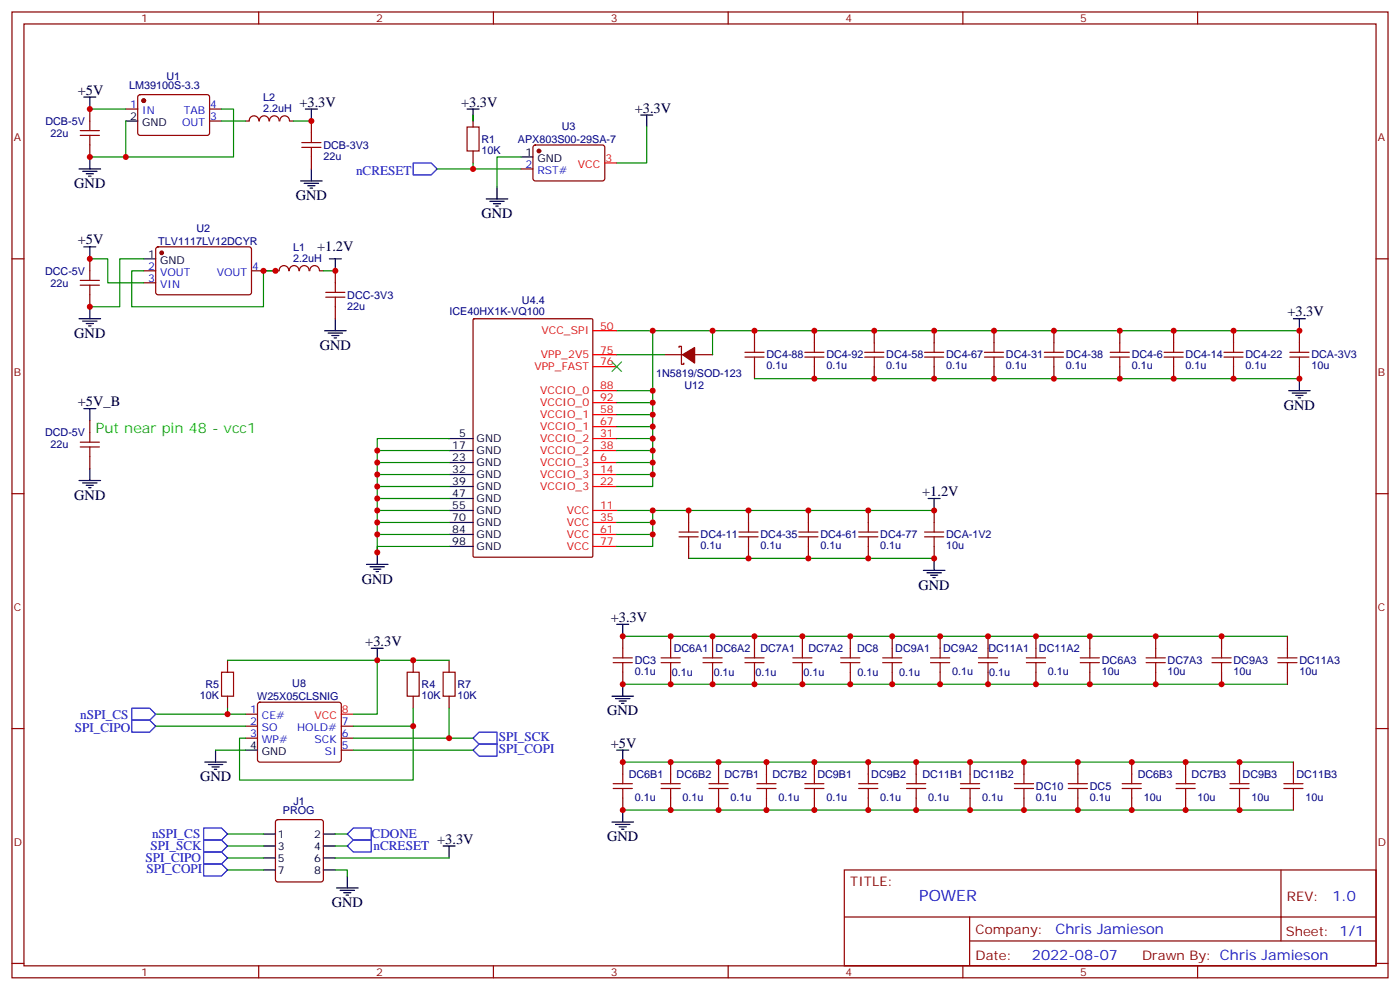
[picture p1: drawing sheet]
<svg xmlns="http://www.w3.org/2000/svg" width="412mm" height="292mm" viewBox="0 0 412 292" stroke-linecap="round" stroke-linejoin="round" font-family="sans-serif">
<g fill="none" stroke="#870000" stroke-width=".35">
<path d="M3.5 3.5h405.4v284.4h-405.4zM7.1 7.1h398.2v277.2h-398.2zM76.2 3.5v3.6M145.3 3.5v3.6M214.5 3.5v3.6M283.6 3.5v3.6M352.8 3.5v3.6M26.5 32.1v3.5M37 32.1h3.6M40.8 28.1l.5-.2h20l.4 .7v10.8l-.7 .5-20-.1-.4-.6v-10.6zM61.7 32.1h3.6M61.7 35.6h3.6"/>
<path d="M72.3 35.6h1.1M73.4 35.6a1.41 1.41 0 0 1 1.4-1.5 1.41 1.41 0 0 1 1.4 1.5M76.4 35.6a1.41 1.41 0 0 1 1.4-1.5 1.41 1.41 0 0 1 1.4 1.5M79.4 35.6a1.41 1.41 0 0 1 1.4-1.5 1.41 1.41 0 0 1 1.4 1.5M82.4 35.6a1.41 1.41 0 0 1 1.5-1.5 1.41 1.41 0 0 1 1.4 1.5M85.4 35.6h1M91.7 35.6v3.6M139.3 33.9v3.5M26.5 42.7v3.5M91.7 46.2v3.5M139.3 44.5v3.5M153.5 49.7h3.5"/>
<path d="M157.2 42.9l.5-.2h20l.5 .7-.1 9.4-.7 .5-20-.1-.4-.6v-9.2zM3.5 76.2h3.6M26.5 76.2v3.5M42.3 79.7h3.6M46.1 72.9l.5-.2h27.1l.4 .7-.1 13-.6 .4-27.1-.1-.4-.6v-12.7zM74.1 79.7h3.5M81.1 79.7h1.1M82.2 79.7a1.41 1.41 0 0 1 1.4-1.5 1.41 1.41 0 0 1 1.4 1.5M85.2 79.7a1.41 1.41 0 0 1 1.4-1.5 1.41 1.41 0 0 1 1.4 1.5M88.2 79.7a1.41 1.41 0 0 1 1.4-1.5 1.41 1.41 0 0 1 1.4 1.5M91.3 79.7a1.41 1.41 0 0 1 1.4-1.5 1.41 1.41 0 0 1 1.4 1.5M94.2 79.7h1"/>
<path d="M98.8 79.7v3.6M405.3 76.2h3.6M26.5 86.8v3.5M42.3 83.3h3.6M98.8 90.3v3.5M139.4 94l.3-.2h34.6l.3 .2v69.7l-.2 .3h-34.7l-.3-.1zM222.2 97.4v3.5M239.9 97.4v3.5M257.5 97.4v3.5M275.2 97.4v3.5M292.8 97.4v3.5M310.4 97.4v3.5"/>
<path d="M329.8 97.4v3.5M345.7 97.4v3.5M363.4 97.4v3.5M382.8 97.4v3.5M195.8 104.4h5.3M200 102.3v-.3h.7v5.2h.7v-.3M204.6 104.4h5.3M222.2 107.9v3.6M239.9 107.9v3.6M257.5 107.9v3.6M275.2 107.9v3.6M292.8 107.9v3.6"/>
<path d="M310.4 107.9v3.6M329.8 107.9v3.6M345.7 107.9v3.6M363.4 107.9v3.6M382.8 107.9v3.6M26.5 123.8v3.6M26.5 134.4v3.5M3.5 145.3h3.6M202.8 150.3v3.5M220.5 150.3v3.5M238.1 150.3v3.5M255.8 150.3v3.5"/>
<path d="M275.2 150.3v3.5M405.3 145.3h3.6M202.8 160.9v3.5M220.5 160.9v3.5M238.1 160.9v3.5M255.8 160.9v3.5M275.2 160.9v3.5M67 194.4v3.5M121.7 194.4v3.5M132.3 194.4v3.5M183.4 187.3v3.6M183.4 197.9v3.5"/>
<path d="M197.6 187.3v3.6M197.6 197.9v3.5M209.9 187.3v3.6M209.9 197.9v3.5M222.2 187.3v3.6M222.2 197.9v3.5M236.4 187.3v3.6M236.4 197.9v3.5M250.5 187.3v3.6M250.5 197.9v3.5M262.8 187.3v3.6M262.8 197.9v3.5"/>
<path d="M276.9 187.3v3.6M276.9 197.9v3.5M291 187.3v3.6M291 197.9v3.5M305.2 187.3v3.6M305.2 197.9v3.5M321 187.3v3.6M321 197.9v3.5M340.4 187.3v3.6M340.4 197.9v3.5M359.8 187.3v3.6M359.8 197.9v3.5"/>
<path d="M379.2 187.3v3.6M379.2 197.9v3.5M3.5 214.5h3.6M67 205v3.5M72.3 210.3h3.5M72.3 213.8h3.5M72.3 217.3h3.5M76.1 206.9l.5-.2h23.2l.5 .2 .2 .5v16.5l-.7 .5-23.5-.1-.5-.6v-16.3zM100.5 213.8h3.6M100.5 217.3h3.6M121.7 205v3.5M132.3 205v3.5"/>
<path d="M405.3 214.5h3.6M100.5 220.8h3.6M183.4 224.4v3.5M183.4 234.9v3.6M197.6 224.4v3.5M197.6 234.9v3.6M211.7 224.4v3.5M211.7 234.9v3.6M225.8 224.4v3.5M225.8 234.9v3.6M239.9 224.4v3.5M239.9 234.9v3.6"/>
<path d="M255.8 224.4v3.5M255.8 234.9v3.6M269.9 224.4v3.5M269.9 234.9v3.6M285.8 224.4v3.5M285.8 234.9v3.6M301.6 224.4v3.5M301.6 234.9v3.6M317.5 224.4v3.5M317.5 234.9v3.6M333.4 224.4v3.5M333.4 234.9v3.6"/>
<path d="M349.2 224.4v3.5M349.2 234.9v3.6M365.1 224.4v3.5M365.1 234.9v3.6M381 224.4v3.5M381 234.9v3.6M81.4 241.5l.4-.2h12.7l.5 .2 .2 .5v16.9l-.2 .5-.5 .2h-12.7l-.5-.2-.2-.5v-16.9zM248.7 256.1h156.6v28.2h-156.6zM377.3 256.1v20.9M248.7 270h156.5M285.6 277h119.6M285.6 270v14.1"/>
<path d="M3.5 283.6h3.6M76.2 284.3v3.6M145.3 284.3v3.6M214.5 284.3v3.6M283.6 284.3v3.6M352.8 284.3v3.6M405.3 283.6h3.6"/>
</g>
<g fill="#870000" stroke="#870000" stroke-width=".35">
<path d="M201.1 104.4l3.5-2.1v4.6z"/>
<circle cx="42.3" cy="29.6" r=".53"/>
<circle cx="158.7" cy="44.4" r=".53"/>
<circle cx="47.6" cy="74.4" r=".53"/>
</g>
<g fill="none" stroke="#000" stroke-width=".35">
<path d="M24.7 28.6h3.5M26.5 28.6v3.5M37 35.6h3.6M90 32.1h3.5M91.7 32.1v3.5M137.6 32.1h3.5M139.3 32.1v3.5M188.7 33.9h3.6M190.5 33.9v3.5M23.3 49.7h6.3M24.3 50.4h4.3M25.4 51.2h2.1"/>
<path d="M26.1 51.9h.7M26.5 46.2v3.5M88.5 53.3h6.4M89.6 54h4.2M90.7 54.7h2.1M91.4 55.4h.7M91.7 49.7v3.6M143.2 58.6h6.4M144.3 59.3h4.2M145.3 60h2.2M146.4 55v3.6M153.5 46.2h3.5"/>
<path d="M24.7 72.7h3.5M26.5 72.7v3.5M42.3 76.2h3.6M97 76.2h3.5M98.8 76.2v3.5M146 60.7h.8M23.3 93.8h6.3M24.3 94.5h4.3M25.4 95.2h2.1M26.1 96h.7M26.5 90.3v3.5M95.6 97.4h6.4"/>
<path d="M96.7 98.1h4.2M97.7 98.8h2.1M98.4 99.5h.7M98.8 93.8v3.6M381 93.8h3.5M382.8 93.8v3.6M379.6 115h6.3M380.6 115.7h4.3M381.7 116.4h2.1M382.4 117.1h.7M382.8 111.5v3.5M24.7 120.3h3.5"/>
<path d="M26.5 120.3v3.5M26.5 137.9v3.6M132.3 132.6h7M132.3 136.2h7M132.3 139.7h7M132.3 129.1h7M23.3 141.5h6.3M24.3 142.2h4.3M25.4 142.9h2.1M26.1 143.6h.7M132.3 146.8h7M132.3 150.3h7"/>
<path d="M132.3 143.2h7M132.3 157.3h7M132.3 153.8h7M273.4 146.8h3.5M275.2 146.8v3.5M107.9 166.2h6.4M109 166.9h4.2M110.1 167.6h2.1M110.8 168.3h.7M111.1 162.6v3.6M132.3 160.9h7M272 167.9h6.3"/>
<path d="M273 168.6h4.3M274.1 169.3h2.1M274.8 170h.7M275.2 164.4v3.5M109.4 190.9h3.5M111.1 190.9v3.5M181.7 183.8h3.5M183.4 183.8v3.5M180.3 205h6.3M181.3 205.7h4.3M182.4 206.4h2.1M183.1 207.1h.7"/>
<path d="M183.4 201.4v3.6M60.3 224.4h6.4M61.4 225.1h4.2M62.4 225.8h2.2M63.1 226.5h.8M63.5 220.8v3.6M72.3 220.8h3.5M181.7 220.8h3.5M183.4 220.8v3.6M183.4 238.5v3.5M77.6 245.5h3.5M77.6 249.1h3.5"/>
<path d="M77.6 252.6h3.5M77.6 256.1h3.5M95.2 245.5h3.6M95.2 249.1h3.6M95.2 252.6h3.6M95.2 256.1h3.6M102.3 257.9v3.5M130.5 249.1h3.6M132.3 249.1v3.5M180.3 242h6.3M181.3 242.7h4.3M182.4 243.4h2.1"/>
<path d="M183.1 244.1h.7M99.1 261.4h6.4M100.2 262.1h4.2M101.2 262.8h2.2M102 263.5h.7"/>
</g>
<g fill="none" stroke="#008700" stroke-width=".35">
<path d="M26.5 32.1h10.5M37 35.6v10.6h-10.5M65.3 32.1h3.5v14.1h-31.8M65.3 35.6h7M86.4 35.6h5.3M139.3 33.9v1.7M190.5 37.4v10.6h-8.8M128.8 49.7h24.7M139.3 48v1.7M153.5 46.2h-7.1v8.8M26.5 76.2h5.2v7.1h10.6M42.3 76.2h-7v14.1h-8.8"/>
<path d="M42.3 79.7h-3.5v10.6h38.8v-10.6h3.5h-3.5M95.2 79.7h3.6M181.7 97.4h201.1M192.3 97.4v17.6h-10.6M209.9 97.4v7M181.7 118.5h10.6M181.7 104.4h14.1M192.3 115v28.2h-10.6M222.2 111.5h160.6M111.1 132.6h21.2M111.1 136.2h21.2M111.1 139.7h21.2"/>
<path d="M132.3 129.1h-21.2v33.5v-1.7h21.2M181.7 122.1h10.6M181.7 125.6h10.6M181.7 129.1h10.6M181.7 132.6h10.6M181.7 136.2h10.6M181.7 139.7h10.6M111.1 150.3h21.2M111.1 143.2h21.2M111.1 146.8h21.2M111.1 153.8h21.2M111.1 157.3h21.2"/>
<path d="M181.7 150.3h93.5M192.3 150.3v3.5h-10.6M192.3 153.8v3.5h-10.6M192.3 157.3v3.6h-10.6M202.8 164.4h72.4M67 194.4h44.1M132.3 194.4h-21.2v15.9h-7M183.4 187.3h195.8M45.9 210.3h26.4M45.9 213.8h26.4M67 208.5v1.8M121.7 208.5v5.3h-17.6"/>
<path d="M121.7 213.8v15.9h-51.1v-12.4h1.7M132.3 208.5v8.8h-28.2M132.3 217.3h7M183.4 201.4h195.8M63.5 220.8h8.8M104.1 220.8h35.2M183.4 224.4h197.6M183.4 238.5h197.6M67 245.5h10.6M67 249.1h10.6M67 256.1h10.6M67 252.6h10.6"/>
<path d="M98.8 256.1h3.5v1.8M98.8 245.5h3.5M98.8 249.1h3.5M98.8 252.6h33.5"/>
</g>
<g fill="none" stroke="#f00" stroke-width=".35">
<path d="M178.2 48h3.5M174.6 97.4h7.1M174.6 115h7.1M174.6 118.5h7.1M174.6 104.4h7.1M174.6 107.9h7.1M174.6 122.1h7.1M174.6 125.6h7.1M174.6 129.1h7.1M174.6 132.6h7.1M174.6 139.7h7.1M174.6 136.2h7.1"/>
<path d="M174.6 150.3h7.1M174.6 157.3h7.1M174.6 153.8h7.1M174.6 143.2h7.1M174.6 160.9h7.1M100.5 210.3h3.6"/>
</g>
<path d="M121.7 48h5.3l1.8 1.7-1.8 1.8h-5.3zM38.8 212h5.3l1.8 1.8-1.8 1.7h-5.3zM38.8 208.5h5.3l1.8 1.8-1.8 1.7h-5.3zM139.3 217.3l1.8-1.8h5.3v3.6h-5.3zM139.3 220.8l1.8-1.7h5.3v3.5h-5.3zM60 243.8h5.3l1.7 1.7-1.7 1.8h-5.3zM60 250.8h5.3l1.7 1.8-1.7 1.8h-5.3zM60 254.4h5.3l1.7 1.7-1.7 1.8h-5.3zM60 247.3h5.3l1.7 1.8-1.7 1.7h-5.3zM104.1 243.8h5.3v3.5h-5.3l-1.8-1.8zM104.1 247.3h5.3v3.5h-5.3l-1.8-1.7z" fill="none" stroke="#00f" stroke-width=".35"/>
<g fill="none" stroke="#a10000" stroke-width=".35">
<path d="M23.6 39.9h5.7M23.6 38.5h5.7M26.5 35.6v2.9M26.5 39.9v2.8M91.7 39.2v2.8M137.6 37.4h3.5v7.1h-3.5zM88.9 43.4h5.6M88.9 42h5.6M91.7 43.4v2.8M26.5 79.7v2.9M23.6 84h5.7M23.6 82.6h5.7"/>
<path d="M26.5 84v2.8M96 87.5h5.6M96 86.1h5.6M98.8 83.3v2.8M98.8 87.5v2.8M219.4 105.1h5.7M219.4 103.7h5.7M222.2 100.9v2.8M222.2 105.1v2.8M237.1 105.1h5.6M237.1 103.7h5.6M239.9 100.9v2.8"/>
<path d="M239.9 105.1v2.8M254.7 105.1h5.6M254.7 103.7h5.6M257.5 100.9v2.8M257.5 105.1v2.8M272.3 105.1h5.7M272.3 103.7h5.7M275.2 100.9v2.8M275.2 105.1v2.8M290 105.1h5.6M290 103.7h5.6M292.8 100.9v2.8"/>
<path d="M292.8 105.1v2.8M307.6 105.1h5.7M307.6 103.7h5.7M310.4 100.9v2.8M310.4 105.1v2.8M327 105.1h5.7M327 103.7h5.7M329.8 100.9v2.8M329.8 105.1v2.8M342.9 105.1h5.6M342.9 103.7h5.6M345.7 100.9v2.8"/>
<path d="M345.7 105.1v2.8M360.5 105.1h5.7M360.5 103.7h5.7M363.4 100.9v2.8M363.4 105.1v2.8M379.9 105.1h5.7M379.9 103.7h5.7M382.8 100.9v2.8M382.8 105.1v2.8M23.6 131.6h5.7M23.6 130.2h5.7M26.5 127.4v2.8"/>
<path d="M26.5 131.6v2.8M200 158h5.7M200 156.6h5.7M202.8 153.8v2.8M202.8 158v2.9M217.7 158h5.6M217.7 156.6h5.6M220.5 153.8v2.8M220.5 158v2.9M235.3 158h5.6M235.3 156.6h5.6M238.1 153.8v2.8"/>
<path d="M238.1 158v2.9M252.9 158h5.7M252.9 156.6h5.7M255.8 153.8v2.8M255.8 158v2.9M272.3 158h5.7M272.3 156.6h5.7M275.2 153.8v2.8M275.2 158v2.9M65.3 197.9h3.5v7.1h-3.5zM119.9 197.9h3.6v7.1h-3.6zM130.5 197.9h3.6v7.1h-3.6z"/>
<path d="M180.6 195.1h5.7M180.6 193.7h5.7M183.4 190.9v2.8M183.4 195.1v2.8M194.7 195.1h5.7M194.7 193.7h5.7M197.6 190.9v2.8M197.6 195.1v2.8M207.1 195.1h5.6M207.1 193.7h5.6M209.9 190.9v2.8M209.9 195.1v2.8"/>
<path d="M219.4 195.1h5.7M219.4 193.7h5.7M222.2 190.9v2.8M222.2 195.1v2.8M233.5 195.1h5.7M233.5 193.7h5.7M236.4 190.9v2.8M236.4 195.1v2.8M247.6 195.1h5.7M247.6 193.7h5.7M250.5 190.9v2.8M250.5 195.1v2.8"/>
<path d="M260 195.1h5.6M260 193.7h5.6M262.8 190.9v2.8M262.8 195.1v2.8M274.1 195.1h5.7M274.1 193.7h5.7M276.9 190.9v2.8M276.9 195.1v2.8M288.2 195.1h5.7M288.2 193.7h5.7M291 190.9v2.8M291 195.1v2.8"/>
<path d="M302.3 195.1h5.7M302.3 193.7h5.7M305.2 190.9v2.8M305.2 195.1v2.8M318.2 195.1h5.6M318.2 193.7h5.6M321 190.9v2.8M321 195.1v2.8M337.6 195.1h5.7M337.6 193.7h5.7M340.4 190.9v2.8M340.4 195.1v2.8"/>
<path d="M357 195.1h5.7M357 193.7h5.7M359.8 190.9v2.8M359.8 195.1v2.8M376.4 195.1h5.7M376.4 193.7h5.7M379.2 190.9v2.8M379.2 195.1v2.8M180.6 232.1h5.7M180.6 230.7h5.7M183.4 227.9v2.8M183.4 232.1v2.8"/>
<path d="M194.7 232.1h5.7M194.7 230.7h5.7M197.6 227.9v2.8M197.6 232.1v2.8M208.8 232.1h5.7M208.8 230.7h5.7M211.7 227.9v2.8M211.7 232.1v2.8M223 232.1h5.6M223 230.7h5.6M225.8 227.9v2.8M225.8 232.1v2.8"/>
<path d="M237.1 232.1h5.6M237.1 230.7h5.6M239.9 227.9v2.8M239.9 232.1v2.8M252.9 232.1h5.7M252.9 230.7h5.7M255.8 227.9v2.8M255.8 232.1v2.8M267.1 232.1h5.6M267.1 230.7h5.6M269.9 227.9v2.8M269.9 232.1v2.8"/>
<path d="M282.9 232.1h5.7M282.9 230.7h5.7M285.8 227.9v2.8M285.8 232.1v2.8M298.8 232.1h5.6M298.8 230.7h5.6M301.6 227.9v2.8M301.6 232.1v2.8M314.7 232.1h5.6M314.7 230.7h5.6M317.5 227.9v2.8M317.5 232.1v2.8"/>
<path d="M330.6 232.1h5.6M330.6 230.7h5.6M333.4 227.9v2.8M333.4 232.1v2.8M346.4 232.1h5.7M346.4 230.7h5.7M349.2 227.9v2.8M349.2 232.1v2.8M362.3 232.1h5.6M362.3 230.7h5.6M365.1 227.9v2.8M365.1 232.1v2.8"/>
<path d="M378.2 232.1h5.6M378.2 230.7h5.6M381 227.9v2.8M381 232.1v2.8"/>
</g>
<path d="M180.3 106.5l2.8 2.9M183.1 106.5l-2.8 2.9" fill="none" stroke="#3c3" stroke-width=".35"/>
<g fill="#c00">
<circle cx="192.3" cy="115" r=".88"/>
<circle cx="192.3" cy="118.5" r=".88"/>
<circle cx="192.3" cy="125.6" r=".88"/>
<circle cx="192.3" cy="129.1" r=".88"/>
<circle cx="192.3" cy="132.6" r=".88"/>
<circle cx="192.3" cy="136.2" r=".88"/>
<circle cx="192.3" cy="139.7" r=".88"/>
<circle cx="202.8" cy="150.3" r=".88"/>
<circle cx="192.3" cy="150.3" r=".88"/>
<circle cx="192.3" cy="153.8" r=".88"/>
<circle cx="192.3" cy="157.3" r=".88"/>
<circle cx="111.1" cy="132.6" r=".88"/>
<circle cx="111.1" cy="136.2" r=".88"/>
<circle cx="111.1" cy="139.7" r=".88"/>
<circle cx="111.1" cy="143.2" r=".88"/>
<circle cx="111.1" cy="146.8" r=".88"/>
<circle cx="111.1" cy="150.3" r=".88"/>
<circle cx="111.1" cy="153.8" r=".88"/>
<circle cx="111.1" cy="157.3" r=".88"/>
<circle cx="139.3" cy="49.7" r=".88"/>
<circle cx="121.7" cy="194.4" r=".88"/>
<circle cx="67" cy="210.3" r=".88"/>
<circle cx="132.3" cy="217.3" r=".88"/>
<circle cx="183.4" cy="187.3" r=".88"/>
<circle cx="183.4" cy="201.4" r=".88"/>
<circle cx="192.3" cy="97.4" r=".88"/>
<circle cx="222.3" cy="97.4" r=".88"/>
<circle cx="209.9" cy="97.4" r=".88"/>
<circle cx="192.3" cy="122.1" r=".88"/>
<circle cx="220.5" cy="164.4" r=".88"/>
<circle cx="220.5" cy="150.3" r=".88"/>
<circle cx="238.1" cy="164.4" r=".88"/>
<circle cx="238.1" cy="150.3" r=".88"/>
<circle cx="255.8" cy="164.4" r=".88"/>
<circle cx="255.8" cy="150.3" r=".88"/>
<circle cx="239.9" cy="111.5" r=".88"/>
<circle cx="239.9" cy="97.4" r=".88"/>
<circle cx="257.5" cy="111.5" r=".88"/>
<circle cx="257.5" cy="97.4" r=".88"/>
<circle cx="275.2" cy="111.5" r=".88"/>
<circle cx="275.2" cy="97.4" r=".88"/>
<circle cx="292.8" cy="111.5" r=".88"/>
<circle cx="292.8" cy="97.4" r=".88"/>
<circle cx="310.4" cy="111.5" r=".88"/>
<circle cx="310.4" cy="97.4" r=".88"/>
<circle cx="382.8" cy="111.5" r=".88"/>
<circle cx="382.8" cy="97.4" r=".88"/>
<circle cx="329.8" cy="111.5" r=".88"/>
<circle cx="329.8" cy="97.4" r=".88"/>
<circle cx="345.7" cy="111.5" r=".88"/>
<circle cx="345.7" cy="97.4" r=".88"/>
<circle cx="363.4" cy="111.5" r=".88"/>
<circle cx="363.4" cy="97.4" r=".88"/>
<circle cx="275.2" cy="150.3" r=".88"/>
<circle cx="275.2" cy="164.4" r=".88"/>
<circle cx="111.1" cy="194.4" r=".88"/>
<circle cx="121.7" cy="213.8" r=".88"/>
<circle cx="111.1" cy="162.6" r=".88"/>
<circle cx="183.4" cy="224.4" r=".88"/>
<circle cx="183.4" cy="238.5" r=".88"/>
<circle cx="197.6" cy="187.3" r=".88"/>
<circle cx="197.6" cy="201.4" r=".88"/>
<circle cx="209.9" cy="201.4" r=".88"/>
<circle cx="209.9" cy="187.3" r=".88"/>
<circle cx="291" cy="201.4" r=".88"/>
<circle cx="291" cy="187.3" r=".88"/>
<circle cx="276.9" cy="201.4" r=".88"/>
<circle cx="276.9" cy="187.3" r=".88"/>
<circle cx="262.8" cy="201.4" r=".88"/>
<circle cx="262.8" cy="187.3" r=".88"/>
<circle cx="250.5" cy="201.4" r=".88"/>
<circle cx="250.5" cy="187.3" r=".88"/>
<circle cx="236.4" cy="201.4" r=".88"/>
<circle cx="236.4" cy="187.3" r=".88"/>
<circle cx="222.3" cy="201.4" r=".88"/>
<circle cx="222.3" cy="187.3" r=".88"/>
<circle cx="211.7" cy="238.5" r=".88"/>
<circle cx="211.7" cy="224.4" r=".88"/>
<circle cx="301.6" cy="238.5" r=".88"/>
<circle cx="269.9" cy="238.5" r=".88"/>
<circle cx="239.9" cy="238.5" r=".88"/>
<circle cx="285.8" cy="238.5" r=".88"/>
<circle cx="255.8" cy="238.5" r=".88"/>
<circle cx="301.6" cy="224.4" r=".88"/>
<circle cx="269.9" cy="224.4" r=".88"/>
<circle cx="239.9" cy="224.4" r=".88"/>
<circle cx="285.8" cy="224.4" r=".88"/>
<circle cx="255.8" cy="224.4" r=".88"/>
<circle cx="197.6" cy="238.5" r=".88"/>
<circle cx="197.6" cy="224.4" r=".88"/>
<circle cx="225.8" cy="238.5" r=".88"/>
<circle cx="225.8" cy="224.4" r=".88"/>
<circle cx="305.2" cy="187.3" r=".88"/>
<circle cx="321" cy="187.3" r=".88"/>
<circle cx="340.4" cy="187.3" r=".88"/>
<circle cx="359.8" cy="187.3" r=".88"/>
<circle cx="305.2" cy="201.4" r=".88"/>
<circle cx="321" cy="201.4" r=".88"/>
<circle cx="340.4" cy="201.4" r=".88"/>
<circle cx="359.8" cy="201.4" r=".88"/>
<circle cx="317.5" cy="224.4" r=".88"/>
<circle cx="333.4" cy="224.4" r=".88"/>
<circle cx="349.3" cy="224.4" r=".88"/>
<circle cx="365.1" cy="224.4" r=".88"/>
<circle cx="317.5" cy="238.5" r=".88"/>
<circle cx="333.4" cy="238.5" r=".88"/>
<circle cx="349.3" cy="238.5" r=".88"/>
<circle cx="365.1" cy="238.5" r=".88"/>
<circle cx="81.1" cy="79.7" r=".88"/>
<circle cx="77.6" cy="79.7" r=".88"/>
<circle cx="98.8" cy="79.7" r=".88"/>
<circle cx="26.5" cy="90.3" r=".88"/>
<circle cx="26.5" cy="76.2" r=".88"/>
<circle cx="91.7" cy="35.6" r=".88"/>
<circle cx="26.5" cy="46.2" r=".88"/>
<circle cx="26.5" cy="32.1" r=".88"/>
<circle cx="37" cy="46.2" r=".88"/>
</g>
<text font-size="4.6" fill="#00f" x="270.8" y="265.1">POWER</text>
<g font-size="4.2">
<text x="22.9" y="27.9">+5V</text>
<text x="88.2" y="31.4">+3.3V</text>
<text x="135.8" y="31.4">+3.3V</text>
<text x="187" y="33.2">+3.3V</text>
<text x="21.9" y="55.4">GND</text>
<text x="87.1" y="58.9">GND</text>
<text x="141.8" y="64.2">GND</text>
<text x="22.9" y="72">+5V</text>
<text x="93.4" y="74">+1.2V</text>
<text x="379.2" y="93.1">+3.3V</text>
<text x="21.9" y="99.5">GND</text>
<text x="94.2" y="103">GND</text>
<text x="22.9" y="119.6">+5V_B</text>
<text x="378.2" y="120.7">GND</text>
<text x="21.9" y="147.1">GND</text>
<text x="271.6" y="146">+1.2V</text>
<text x="106.5" y="171.8">GND</text>
<text x="270.6" y="173.6">GND</text>
<text x="179.9" y="183.1">+3.3V</text>
<text x="107.6" y="190.1">+3.3V</text>
<text x="178.9" y="210.6">GND</text>
<text x="179.9" y="220.1">+5V</text>
<text x="58.9" y="230">GND</text>
<text x="128.8" y="248.4">+3.3V</text>
<text x="178.9" y="247.6">GND</text>
<text x="97.7" y="267.1">GND</text>
</g>
<text font-size="4.2" fill="#0f0" x="28.2" y="127.4">Put near pin 48 - vcc1</text>
<g font-size="4.2" fill="#00f">
<text x="392.5" y="265.4">1.0</text>
<text x="310.9" y="274.9">Chris Jamieson</text>
<text x="304" y="282.7">2022-08-07</text>
</g>
<g font-size="3.9" fill="#00f">
<text x="104.9" y="51.5">nCRESET</text>
<text x="22" y="215.5">SPI_CIPO</text>
<text x="23.6" y="211.5">nSPI_CS</text>
<text x="146.9" y="218.1">SPI_SCK</text>
<text x="146.9" y="221.6">SPI_COPI</text>
<text x="44.3" y="250.3">SPI_SCK</text>
<text x="44.8" y="246.8">nSPI_CS</text>
<text x="109.5" y="246.8">CDONE</text>
<text x="110" y="250.3">nCRESET</text>
<text x="42.8" y="253.9">SPI_CIPO</text>
<text x="43.2" y="256.9">SPI_COPI</text>
</g>
<g font-size="3.9" fill="#800">
<text x="250.5" y="260.7">TITLE:</text>
<text x="379.1" y="265.4">REV:</text>
<text x="287.4" y="274.9">Company:</text>
<text x="378.7" y="275.5">Sheet: 1/1</text>
<text x="287.4" y="282.6">Date:</text>
<text x="336.4" y="282.7">Drawn By: Chris Jamieson</text>
</g>
<g font-size="3.2" fill="#800">
<text x="41.6" y="6.5">1</text>
<text x="110.8" y="6.5">2</text>
<text x="179.9" y="6.5">3</text>
<text x="249.1" y="6.5">4</text>
<text x="318.2" y="6.5">5</text>
<text x="4.1" y="41.6">A</text>
<text x="405.9" y="41.6">A</text>
<text x="4.1" y="110.8">B</text>
<text x="405.9" y="110.8">B</text>
<text x="4.1" y="179.9">C</text>
<text x="405.9" y="179.9">C</text>
<text x="4.1" y="249.1">D</text>
<text x="405.9" y="249.1">D</text>
<text x="41.6" y="287.3">1</text>
<text x="110.8" y="287.3">2</text>
<text x="179.9" y="287.3">3</text>
<text x="249.1" y="287.3">4</text>
<text x="318.2" y="287.3">5</text>
</g>
<g font-size="3.2" fill="#000080">
<text x="49" y="23.6">U1</text>
<text x="38.1" y="26.2">LM39100S-3.3</text>
<text x="77.5" y="29.8">L2</text>
<text x="77.5" y="33">2.2uH</text>
<text x="13.4" y="36.8">DCB-5V</text>
<text x="14.9" y="40.3">22u</text>
<text x="165.5" y="38.2">U3</text>
<text x="95.2" y="47">22u</text>
<text x="95.2" y="43.8">DCB-3V3</text>
<text x="141.8" y="45.2">10K</text>
<text x="141.8" y="42">R1</text>
<text x="152.6" y="42">APX803S00-29SA-7</text>
<text x="46.6" y="72">TLV1117LV12DCYR</text>
<text x="57.9" y="68.2">U2</text>
<text x="86.4" y="77.1">2.2uH</text>
<text x="86.4" y="73.9">L1</text>
<text x="13.3" y="80.9">DCC-5V</text>
<text x="14.9" y="84.4">22u</text>
<text x="102.3" y="87.9">DCC-3V3</text>
<text x="153.8" y="89.5">U4.4</text>
<text x="102.3" y="91.1">22u</text>
<text x="132.4" y="92.6">ICE40HX1K-VQ100</text>
<text x="225.8" y="105.5">DC4-88</text>
<text x="243.4" y="105.5">DC4-92</text>
<text x="261.1" y="105.5">DC4-58</text>
<text x="278.7" y="105.5">DC4-67</text>
<text x="296.3" y="105.5">DC4-31</text>
<text x="314" y="105.5">DC4-38</text>
<text x="333.4" y="105.5">DC4-6</text>
<text x="349.2" y="105.5">DC4-14</text>
<text x="366.9" y="105.5">DC4-22</text>
<text x="386.3" y="105.5">DCA-3V3</text>
<text x="193.3" y="110.9">1N5819/SOD-123</text>
<text x="225.8" y="108.7">0.1u</text>
<text x="243.4" y="108.7">0.1u</text>
<text x="261.1" y="108.7">0.1u</text>
<text x="278.7" y="108.7">0.1u</text>
<text x="296.3" y="108.7">0.1u</text>
<text x="314" y="108.7">0.1u</text>
<text x="333.4" y="108.7">0.1u</text>
<text x="349.2" y="108.7">0.1u</text>
<text x="366.9" y="108.7">0.1u</text>
<text x="386.3" y="108.7">10u</text>
<text x="201.6" y="114.4">U12</text>
<text x="13.3" y="128.5">DCD-5V</text>
<text x="14.9" y="132">22u</text>
<text x="206.4" y="161.6">0.1u</text>
<text x="206.4" y="158.4">DC4-11</text>
<text x="224" y="161.6">0.1u</text>
<text x="224" y="158.4">DC4-35</text>
<text x="241.7" y="161.6">0.1u</text>
<text x="241.7" y="158.4">DC4-61</text>
<text x="259.3" y="161.6">0.1u</text>
<text x="259.3" y="158.4">DC4-77</text>
<text x="278.7" y="161.6">10u</text>
<text x="278.7" y="158.4">DCA-1V2</text>
<text x="198.5" y="192">DC6A1</text>
<text x="210.8" y="192">DC6A2</text>
<text x="224" y="192">DC7A1</text>
<text x="238.1" y="192">DC7A2</text>
<text x="252.5" y="192">DC8</text>
<text x="263.7" y="192">DC9A1</text>
<text x="277.8" y="192">DC9A2</text>
<text x="291.1" y="192">DC11A1</text>
<text x="306" y="192">DC11A2</text>
<text x="187" y="195.6">DC3</text>
<text x="324.6" y="195.5">DC6A3</text>
<text x="344" y="195.5">DC7A3</text>
<text x="363.4" y="195.5">DC9A3</text>
<text x="382.8" y="195.5">DC11A3</text>
<text x="60.5" y="202.6">R5</text>
<text x="86.1" y="202.4">U8</text>
<text x="124.2" y="202.6">R4</text>
<text x="134.8" y="202.6">R7</text>
<text x="187" y="198.7">0.1u</text>
<text x="197.9" y="199.1">0.1u</text>
<text x="210.2" y="199.1">0.1u</text>
<text x="222.6" y="199.1">0.1u</text>
<text x="236.7" y="199.1">0.1u</text>
<text x="252.6" y="199.1">0.1u</text>
<text x="264.9" y="199.1">0.1u</text>
<text x="280.5" y="198.7">0.1u</text>
<text x="291.4" y="199.1">0.1u</text>
<text x="308.7" y="198.7">0.1u</text>
<text x="324.6" y="198.7">10u</text>
<text x="344" y="198.7">10u</text>
<text x="363.4" y="198.7">10u</text>
<text x="382.8" y="198.7">10u</text>
<text x="58.9" y="205.8">10K</text>
<text x="75.8" y="206.1">W25X05CLSNIG</text>
<text x="124.2" y="205.8">10K</text>
<text x="134.8" y="205.8">10K</text>
<text x="185.2" y="229">DC6B1</text>
<text x="199.3" y="229">DC6B2</text>
<text x="213.4" y="229">DC7B1</text>
<text x="227.5" y="229">DC7B2</text>
<text x="240.8" y="229">DC9B1</text>
<text x="256.7" y="229">DC9B2</text>
<text x="271.7" y="229">DC11B1</text>
<text x="286.6" y="229">DC11B2</text>
<text x="305.2" y="232.6">DC10</text>
<text x="321" y="232.6">DC5</text>
<text x="335.1" y="229">DC6B3</text>
<text x="351" y="229">DC7B3</text>
<text x="366" y="229">DC9B3</text>
<text x="381.9" y="229">DC11B3</text>
<text x="83.3" y="239.6">PROG</text>
<text x="86.5" y="237.1">J1</text>
<text x="187" y="235.8">0.1u</text>
<text x="201.1" y="235.8">0.1u</text>
<text x="215.2" y="235.8">0.1u</text>
<text x="229.3" y="235.8">0.1u</text>
<text x="243.4" y="235.8">0.1u</text>
<text x="259.3" y="235.8">0.1u</text>
<text x="273.4" y="235.8">0.1u</text>
<text x="289.3" y="235.8">0.1u</text>
<text x="305.2" y="235.8">0.1u</text>
<text x="321" y="235.8">0.1u</text>
<text x="336.9" y="235.8">10u</text>
<text x="352.8" y="235.8">10u</text>
<text x="368.7" y="235.8">10u</text>
<text x="384.5" y="235.8">10u</text>
</g>
<g font-size="3.2" fill="#00f">
<text x="38.4" y="31.8">1</text>
<text x="41.9" y="33.5">IN</text>
<text x="54.1" y="33.5">TAB</text>
<text x="61.9" y="35.3">3</text>
<text x="61.9" y="31.8">4</text>
<text x="53.7" y="37">OUT</text>
<text x="154.8" y="49.4">2</text>
<text x="158.3" y="51.2">RST#</text>
<text x="43.7" y="82.9">3</text>
<text x="43.7" y="79.4">2</text>
<text x="47.2" y="81.1">VOUT</text>
<text x="63.8" y="81.1">VOUT</text>
<text x="74.3" y="79.4">4</text>
<text x="47.2" y="84.7">VIN</text>
<text x="73.7" y="209.9">1</text>
<text x="73.7" y="213.4">2</text>
<text x="77.2" y="211.7">CE#</text>
<text x="77.2" y="215.2">SO</text>
<text x="87.5" y="215.2">HOLD#</text>
<text x="100.7" y="213.4">7</text>
<text x="73.7" y="217">3</text>
<text x="77.2" y="218.7">WP#</text>
<text x="92.7" y="218.7">SCK</text>
<text x="100.7" y="220.5">5</text>
<text x="100.7" y="217">6</text>
<text x="95.7" y="222.2">SI</text>
</g>
<g font-size="3.2">
<text x="38.4" y="35.3">2</text>
<text x="41.9" y="37">GND</text>
<text x="154.8" y="45.9">1</text>
<text x="158.3" y="47.6">GND</text>
<text x="43.7" y="75.8">1</text>
<text x="47.2" y="77.6">GND</text>
<text x="135.2" y="128.8">5</text>
<text x="140.4" y="130.2">GND</text>
<text x="133.2" y="132.3">17</text>
<text x="133.2" y="135.8">23</text>
<text x="140.4" y="133.7">GND</text>
<text x="140.4" y="137.2">GND</text>
<text x="133.2" y="139.3">32</text>
<text x="133.2" y="142.9">39</text>
<text x="140.4" y="140.8">GND</text>
<text x="133.2" y="146.4">47</text>
<text x="133.2" y="149.9">55</text>
<text x="140.4" y="147.8">GND</text>
<text x="140.4" y="144.3">GND</text>
<text x="133.2" y="153.5">70</text>
<text x="140.4" y="151.3">GND</text>
<text x="140.4" y="154.9">GND</text>
<text x="133.2" y="157">84</text>
<text x="133.2" y="160.5">98</text>
<text x="140.4" y="158.4">GND</text>
<text x="140.4" y="161.9">GND</text>
<text x="73.7" y="220.5">4</text>
<text x="77.2" y="222.2">GND</text>
<text x="81.8" y="246.6">1</text>
<text x="81.8" y="250.1">3</text>
<text x="92.5" y="246.6">2</text>
<text x="92.5" y="250.1">4</text>
<text x="81.8" y="253.6">5</text>
<text x="81.8" y="257.2">7</text>
<text x="92.5" y="253.6">6</text>
<text x="92.5" y="257.2">8</text>
</g>
<g font-size="3.2" fill="#f00">
<text x="178.3" y="47.6">3</text>
<text x="170.2" y="49.4">VCC</text>
<text x="159.5" y="98.4">VCC_SPI</text>
<text x="176.7" y="97">50</text>
<text x="159.4" y="105.5">VPP_2V5</text>
<text x="176.7" y="104.1">75</text>
<text x="176.7" y="107.6">76</text>
<text x="157.4" y="109">VPP_FAST</text>
<text x="159.1" y="116.1">VCCIO_0</text>
<text x="159.1" y="119.6">VCCIO_0</text>
<text x="176.7" y="114.7">88</text>
<text x="176.7" y="118.2">92</text>
<text x="159.1" y="123.1">VCCIO_1</text>
<text x="176.7" y="121.7">58</text>
<text x="176.7" y="125.2">67</text>
<text x="159.1" y="126.6">VCCIO_1</text>
<text x="159.1" y="130.2">VCCIO_2</text>
<text x="176.7" y="128.8">31</text>
<text x="159.1" y="133.7">VCCIO_2</text>
<text x="159.1" y="137.2">VCCIO_3</text>
<text x="176.7" y="132.3">38</text>
<text x="176.7" y="135.8">6</text>
<text x="159.1" y="140.8">VCCIO_3</text>
<text x="176.7" y="139.3">14</text>
<text x="176.7" y="142.9">22</text>
<text x="159.1" y="144.3">VCCIO_3</text>
<text x="176.7" y="149.9">11</text>
<text x="167" y="151.3">VCC</text>
<text x="167" y="154.9">VCC</text>
<text x="176.7" y="153.5">35</text>
<text x="167" y="158.4">VCC</text>
<text x="167" y="161.9">VCC</text>
<text x="176.7" y="157">61</text>
<text x="176.7" y="160.5">77</text>
<text x="100.7" y="209.9">8</text>
<text x="92.6" y="211.7">VCC</text>
</g>
</svg>
